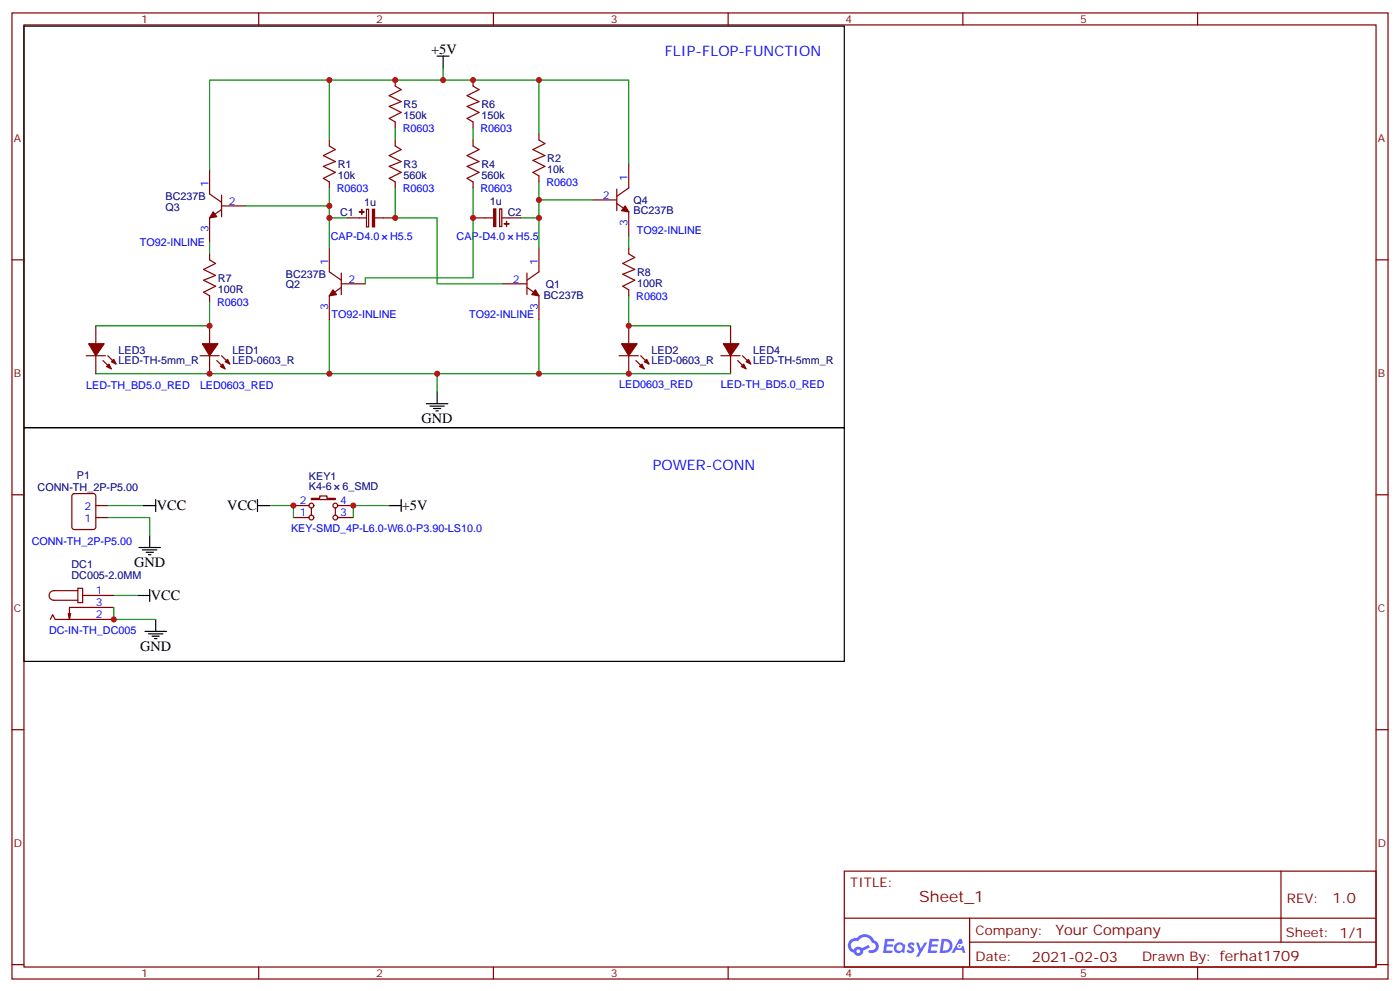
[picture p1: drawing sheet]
<svg xmlns="http://www.w3.org/2000/svg" width="412mm" height="292mm" viewBox="0 0 412 292" stroke-linecap="round" stroke-linejoin="round" font-family="sans-serif">
<g fill="none" stroke="#870000" stroke-width=".35">
<path d="M3.5 3.8h405.4v284.3h-405.4zM7.1 7.3h398.2v277.3h-398.2zM76.2 3.8v3.5M145.3 3.8v3.5M214.5 3.8v3.5M283.6 3.8v3.5M352.8 3.8v3.5M3.5 76.5h3.6M405.3 76.5h3.6M3.5 145.6h3.6M405.3 145.6h3.6M3.5 214.8h3.6"/>
<path d="M405.3 214.8h3.6M248.7 256.4h156.6v28.2h-156.6zM377.3 256.4v20.9M248.7 270.2h156.5M285.6 277.3h119.6M285.6 270.2v14.2M3.5 283.9h3.6M76.2 284.6v3.5M145.3 284.6v3.5M214.5 284.6v3.5M283.6 284.6v3.5M352.8 284.6v3.5"/>
<path d="M405.3 283.9h3.6"/>
</g>
<g fill="#5487ff">
<path d="M267.7 277.6a1.22 1.22 0 0 1 1.7 .2l-.4 .6a.47 .47 0 0 0-.3-.4 .47 .47 0 0 0-.5 .2l.1 .2a1.14 1.14 0 0 1 .8 1.8 1.14 1.14 0 0 1-1.9 0l-.2-.2 .5-.6 .7 .5a.29 .29 0 0 0 .3-.3 .29 .29 0 0 0-.2-.3 1.04 1.04 0 0 1-.6-1.7z"/>
<path d="M260.7 276.3h2.4l.3 .2-.2 .5-1.8 .1-.1 .8h1.5l.3 .4-.3 .4h-1.6l-.2 1.1h1.7l.2 .3-.2 .3-2.6 .1z"/>
<path d="M273.8 276.3h2.4l.3 .2-.1 .5-1.8 .1-.2 .8h1.6l.3 .4-.4 .4h-1.6l-.1 1.1h1.7l.2 .3-.2 .3-2.6 .1z"/>
<path d="M282.6 276.3h.7l.3 1.3-.6 .3a.69 .69 0 0 0-1 .3 .69 .69 0 0 0 .4 .9 .69 .69 0 0 0 .9-.6l.5-.2 .6 2.2h-.8l-.2-.9h-1.8l-.5 .9h-.8z"/>
<path d="M269.8 277.4h.8l.6 1.8 1.1-1.8h.9l-2.6 4.2h-.8l.9-1.5z"/>
<path d="M277.4 276.3l-.6 4.2h1.3a2.11 2.11 0 0 0 2.5-2.1 2.11 2.11 0 0 0-2.5-2.1zM278.1 277.1a1.39 1.39 0 0 1 1.7 1.4 1.39 1.39 0 0 1-1.8 1.3h-.3z"/>
<path d="M263.7 277.9a1.54 1.54 0 0 0-.1 2.2 1.54 1.54 0 0 0 2.2 .1l.6 .3 .3-2.3-.2-.3h-.4a1.49 1.49 0 0 0-2.4 0zM264 278.9a.94 .94 0 0 1 1.8 0 .94 .94 0 0 1-1.8 0z"/>
<path d="M250.4 276.7a2.18 2.18 0 0 0 1.1 3.7 1.44 1.44 0 0 0 1.6 .9 1.44 1.44 0 0 0 1.2-1.4l2-1.1-.5-.7-1.9 1a1.47 1.47 0 0 0-2.4 .4 1.39 1.39 0 0 1-.7-1.9 1.39 1.39 0 0 1 2-.5 2.12 2.12 0 0 1 2.2-1.3 2.12 2.12 0 0 1 1.9 1.7 1.14 1.14 0 0 1 1.1 1.4 1.14 1.14 0 0 1-1.7 .7 .43 .43 0 0 0-.5 .4 .43 .43 0 0 0 .4 .5 1.98 1.98 0 0 0 2.5-1.2 1.98 1.98 0 0 0-1.2-2.6 3.1 3.1 0 0 0-5.3-.6l-.9 .1zM252.3 280a.55 .55 0 0 1 1.1 0 .55 .55 0 0 1-1.1 0z"/>
<circle cx="282.6" cy="278.4" r=".26"/>
</g>
<g fill="#870000" stroke="#870000" stroke-width=".35">
<path d="M157.7 85.3l1 1.8-2.1-.4z"/>
<path d="M98.1 85.3l1 1.4-2.1 .4z"/>
<path d="M62.8 62.4l1.1 1.4-2.2 .3z"/>
<path d="M184.1 60.6l1.1 1.8-2.1-.4z"/>
<path d="M109.7 61.6h.6v5.2h-.6z"/>
<path d="M106.5 61.7l.1 1.4z"/>
<path d="M105.8 62.4h1.4z"/>
<path d="M145.4 61.5h.6v5.2h-.6z"/>
<path d="M149.2 65.2v1.4z"/>
<path d="M148.5 65.9h1.4z"/>
<path d="M59.6 101.2h4.6l-2.5 3.5z"/>
<path d="M58.9 104.7h5.7z"/>
<path d="M65.3 104.7l1.4 1.4z"/>
<path d="M63.9 106.1l1.4 1.4z"/>
<path d="M66.3 106.5l.7-.7 .7 1.4z"/>
<path d="M64.9 107.9l.7-.7 .7 1.4z"/>
<path d="M183.1 101.2h4.6l-2.5 3.5z"/>
<path d="M182.4 104.7h5.6z"/>
<path d="M188.7 104.7l1.4 1.4z"/>
<path d="M187.3 106.1l1.4 1.4z"/>
<path d="M189.8 106.5l.7-.7 .7 1.4z"/>
<path d="M188.4 107.9l.7-.7 .7 1.4z"/>
<path d="M26.1 101.2h4.6l-2.5 3.5z"/>
<path d="M25.4 104.7h5.6z"/>
<path d="M31.7 104.7l1.5 1.4z"/>
<path d="M30.3 106.1l1.4 1.4z"/>
<path d="M32.8 106.5l.7-.7 .7 1.4z"/>
<path d="M31.4 107.9l.7-.7 .7 1.4z"/>
<path d="M213.1 101.2h4.6l-2.5 3.5z"/>
<path d="M212.4 104.7h5.6z"/>
<path d="M218.7 104.7l1.4 1.4z"/>
<path d="M217.3 106.1l1.4 1.4z"/>
<path d="M219.8 106.5l.7-.7 .7 1.4z"/>
<path d="M218.4 107.9l.7-.7 .7 1.4z"/>
</g>
<g fill="none" stroke="#870000" stroke-width=".35">
<path d="M116.4 23.6v1.7l1.8 1.1-3.5 1.8 3.5 1.7-3.5 1.4 3.5 1.8-3.5 1.8 1.7 1v1.8M139.3 23.6v1.7l1.8 1.1-3.5 1.8 3.5 1.7-3.5 1.4 3.5 1.8-3.5 1.8 1.7 1v1.8M158.7 39.4v1.8l1.8 1.1-3.5 1.7 3.5 1.8-3.5 1.4 3.5 1.8-3.5 1.7 1.7 1.1v1.8M61.7 50v7.1l3.6 2.4M65.3 57.4v6.4M97 41.2v1.8l1.8 1-3.6 1.8 3.6 1.8-3.6 1.4 3.6 1.7-3.6 1.8 1.8 1.1v1.7M116.4 41.2v1.8l1.8 1-3.5 1.8 3.5 1.8-3.5 1.4 3.5 1.7-3.5 1.8 1.7 1.1v1.7M139.3 41.2v1.8l1.8 1-3.5 1.8 3.5 1.8-3.5 1.4 3.5 1.7-3.5 1.8 1.7 1.1v1.7M174.6 58.8h7.1M181.7 59.9l3.5 2.5v7M181.7 55.7v6.3M185.2 48.3v7l-3.5 2.5"/>
<path d="M61.7 74.7v1.8l1.8 1-3.5 1.8 3.5 1.8-3.5 1.4 3.5 1.7-3.5 1.8 1.7 1.1v1.7M65.3 61.7l-3.6 2.4v7.1M65.3 60.6h7M97 73v7l3.5 2.5M102.3 64.1h5.6M107.9 61.6h.7v5.2h-.7zM110.4 64.1h6M139.3 64.1h6M147.2 61.5h.6v5.2h-.6zM147.8 64.1h5.7M158.7 73v7l-3.5 2.5M185.2 73v1.7l1.8 1.1-3.6 1.7 3.6 1.8-3.6 1.4 3.6 1.8-3.6 1.7 1.8 1.1v1.8"/>
<path d="M28.2 95.9v5.3M61.7 95.9v5.3M100.5 83.5h7.1M100.5 84.6l-3.5 2.5v7M100.5 80.4v6.3M148.2 83.5h7M155.2 84.6l3.5 2.5v7M155.2 80.4v6.3M185.2 95.9v5.3M215.2 95.9v5.3M28.2 104.7v5.3M61.7 104.7v5.3"/>
<path d="M185.2 104.7v5.3M215.2 104.7v5.3M21.4 145.5l.5-.2h5.6l.7 .4v9.5l-.4 .6-5.9 .1-.7-.5v-9.4zM28.2 152.3h3.5M28.2 148.8h3.5M86.4 152.3h4.6M86.4 148.8h4.6M91.7 146.7h2.5v-.7h2.1v.7h2.5v.3h-7.1zM91.7 149.5v2.1M98.8 149.5v2.1M99.5 152.3h4.6M99.5 148.8h4.6"/>
<path d="M22.9 173.1h1.4v4.3h-1.4zM22.9 173.8h-7a1.41 1.41 0 0 0-1.4 1.5 1.41 1.41 0 0 0 1.4 1.4h7M24.3 175.3h9.2M33.5 178.8h-13v3.5l-.4-1.7M14.8 182.3l.7-1.4 .7 1.4h17.3M20.8 180.6l-.3 1.7"/>
<circle cx="91.7" cy="152.3" r=".71"/>
<circle cx="91.7" cy="148.8" r=".71"/>
<circle cx="98.8" cy="152.3" r=".71"/>
<circle cx="98.8" cy="148.8" r=".71"/>
</g>
<g fill="none" stroke="#008700" stroke-width=".35">
<path d="M97 23.6h-35.3v26.4M116.4 37.7v3.5M130.5 20v3.6M139.3 37.7v3.5M158.7 39.4v-15.8h-61.7v17.6M158.7 23.6h26.5v24.7M97 55.3v5.3M116.4 55.3v8.8h12.4v19.4h19.4M139.3 55.3v26.5h-31.7v1.7M158.7 53.6v5.2M174.6 58.8h-15.9v5.3M61.7 71.2v3.5"/>
<path d="M72.3 60.6h24.7v3.5M102.3 64.1h-5.3v8.9M153.5 64.1h5.2v8.9M185.2 69.4v3.6M61.7 88.8v7.1h-33.5M97 94.1v15.9M158.7 94.1v15.9M185.2 87.1v8.8h30M28.2 110h187M128.8 110v5.3M31.7 152.3h12.4v5.3M31.7 148.8h10.6"/>
<path d="M79.4 148.8h7v3.5M114.7 148.8h-10.6v3.5M33.5 178.8v3.5h12.4M33.5 175.3h7.1"/>
</g>
<g fill="none" stroke="#000" stroke-width=".35">
<path d="M7.1 7.7h241.6v118.2h-241.6zM128.8 16.5h3.5M130.5 16.5v3.5M125.6 118.8h6.3M126.6 119.5h4.3M128.8 115.3v3.5M7.1 125.9h241.6v68.8h-241.6zM127.7 120.2h2.1M128.4 120.9h.7M42.3 148.8h3.6M44.1 157.6v3.5M45.9 147v3.6"/>
<path d="M75.8 148.8h3.6M75.8 147v3.6M114.7 148.8h3.5M118.2 147v3.6M40.6 175.3h3.5M40.9 161.1h6.4M42 161.9h4.2M43 162.6h2.2M43.7 163.3h.7M44.1 173.5v3.5M42.7 185.8h6.3M43.7 186.5h4.3"/>
<path d="M44.8 187.3h2.1M45.5 188h.7M45.9 182.3v3.5"/>
</g>
<g fill="#c00">
<circle cx="158.8" cy="64.1" r=".88"/>
<circle cx="97" cy="64.1" r=".88"/>
<circle cx="158.8" cy="58.8" r=".88"/>
<circle cx="97" cy="60.6" r=".88"/>
<circle cx="116.4" cy="64.1" r=".88"/>
<circle cx="139.3" cy="64.1" r=".88"/>
<circle cx="116.4" cy="23.6" r=".88"/>
<circle cx="139.3" cy="23.6" r=".88"/>
<circle cx="97" cy="23.6" r=".88"/>
<circle cx="158.8" cy="23.6" r=".88"/>
<circle cx="61.7" cy="95.9" r=".88"/>
<circle cx="185.2" cy="95.9" r=".88"/>
<circle cx="185.2" cy="110" r=".88"/>
<circle cx="158.8" cy="110" r=".88"/>
<circle cx="97" cy="110" r=".88"/>
<circle cx="128.8" cy="110" r=".88"/>
<circle cx="130.5" cy="23.6" r=".88"/>
<circle cx="104.1" cy="148.8" r=".88"/>
<circle cx="86.4" cy="148.8" r=".88"/>
<circle cx="33.5" cy="182.3" r=".88"/>
<circle cx="61.7" cy="110" r=".88"/>
</g>
<text font-size="4.6" fill="#800" x="270.8" y="265.4">Sheet_1</text>
<g font-size="4.2">
<text x="127" y="15.8">+5V</text>
<text x="124.2" y="124.5">GND</text>
<text x="46.2" y="150.2">VCC</text>
<text x="67" y="150.2">VCC</text>
<text x="118.4" y="150.2">+5V</text>
<text x="39.5" y="166.8">GND</text>
<text x="44.4" y="176.7">VCC</text>
<text x="41.3" y="191.5">GND</text>
</g>
<g font-size="4.2" fill="#00f">
<text x="195.8" y="16.5">FLIP-FLOP-FUNCTION</text>
<text x="192.3" y="138.2">POWER-CONN</text>
</g>
<g font-size="4.2" fill="#800">
<text x="392.5" y="265.7">1.0</text>
<text x="310.9" y="275.2">Your Company</text>
<text x="304" y="283">2021-02-03</text>
</g>
<g font-size="3.9" fill="#800">
<text x="250.5" y="261">TITLE:</text>
<text x="379.1" y="265.7">REV:</text>
<text x="287.4" y="275.2">Company:</text>
<text x="378.7" y="275.8">Sheet: 1/1</text>
<text x="287.4" y="282.9">Date:</text>
<text x="336.4" y="282.9">Drawn By: ferhat1709</text>
</g>
<g font-size="3.2" fill="#800">
<text x="41.6" y="6.8">1</text>
<text x="110.8" y="6.8">2</text>
<text x="179.9" y="6.8">3</text>
<text x="249.1" y="6.8">4</text>
<text x="318.2" y="6.8">5</text>
<text x="4.1" y="41.9">A</text>
<text x="405.9" y="41.9">A</text>
<text x="4.1" y="111.1">B</text>
<text x="405.9" y="111.1">B</text>
<text x="4.1" y="180.2">C</text>
<text x="405.9" y="180.2">C</text>
<text x="4.1" y="249.3">D</text>
<text x="405.9" y="249.3">D</text>
<text x="41.6" y="287.6">1</text>
<text x="110.8" y="287.6">2</text>
<text x="179.9" y="287.6">3</text>
<text x="249.1" y="287.6">4</text>
<text x="318.2" y="287.6">5</text>
</g>
<g font-size="3.2" fill="#000080">
<text x="118.9" y="34.9">150k</text>
<text x="118.9" y="31.8">R5</text>
<text x="141.8" y="34.9">150k</text>
<text x="141.8" y="31.8">R6</text>
<text x="161.2" y="47.6">R2</text>
<text x="99.5" y="52.6">10k</text>
<text x="99.5" y="49.4">R1</text>
<text x="118.9" y="52.6">560k</text>
<text x="118.9" y="49.4">R3</text>
<text x="141.8" y="52.6">560k</text>
<text x="141.8" y="49.4">R4</text>
<text x="161.2" y="50.8">10k</text>
<text x="48.8" y="58.8">BC237B</text>
<text x="186.6" y="59.9">Q4</text>
<text x="48.8" y="62">Q3</text>
<text x="100.2" y="63.5">C1</text>
<text x="107.3" y="60.5">1u</text>
<text x="144.3" y="60.4">1u</text>
<text x="149.6" y="63.5">C2</text>
<text x="186.6" y="63.1">BC237B</text>
<text x="64.2" y="82.9">R7</text>
<text x="84.2" y="81.7">BC237B</text>
<text x="187.7" y="81.2">R8</text>
<text x="64.2" y="86.1">100R</text>
<text x="84.2" y="84.8">Q2</text>
<text x="160.2" y="88">BC237B</text>
<text x="160.8" y="84.8">Q1</text>
<text x="187.7" y="84.3">100R</text>
<text x="34.9" y="107.3">LED-TH-5mm_R</text>
<text x="34.9" y="104.1">LED3</text>
<text x="68.4" y="107.3">LED-0603_R</text>
<text x="68.4" y="104.1">LED1</text>
<text x="191.9" y="107.3">LED-0603_R</text>
<text x="191.9" y="104.1">LED2</text>
<text x="221.9" y="107.3">LED-TH-5mm_R</text>
<text x="221.9" y="104.1">LED4</text>
<text x="22.7" y="141.1">P1</text>
<text x="91" y="141.1">KEY1</text>
<text x="11.1" y="144.6">CONN-TH_2P-P5.00</text>
<text x="91" y="144.1">K4-6</text>
<text x="100.9" y="144.1">6_SMD</text>
<text x="21" y="167.3">DC1</text>
<text x="21" y="170.5">DC005-2.0MM</text>
</g>
<g font-size="3.2" fill="#00f">
<text x="118.6" y="38.8">R0603</text>
<text x="141.6" y="38.8">R0603</text>
<text x="184.9" y="53.2" transform="rotate(-90 184.9 53.2)">1</text>
<text x="61.4" y="55" transform="rotate(-90 61.4 55)">1</text>
<text x="99.2" y="56.5">R0603</text>
<text x="118.6" y="56.5">R0603</text>
<text x="141.6" y="56.5">R0603</text>
<text x="161" y="54.7">R0603</text>
<text x="177.5" y="58.5">2</text>
<text x="67.4" y="60.3">2</text>
<text x="61.4" y="68.3" transform="rotate(-90 61.4 68.3)">3</text>
<text x="97.5" y="70.6">CAP-D4.0</text>
<text x="114.9" y="70.6">H5.5</text>
<text x="134.5" y="70.6">CAP-D4.0</text>
<text x="152" y="70.6">H5.5</text>
<text x="184.9" y="66.5" transform="rotate(-90 184.9 66.5)">3</text>
<text x="187.6" y="68.8">TO92-INLINE</text>
<text x="41.2" y="72.3">TO92-INLINE</text>
<text x="96.7" y="77.9" transform="rotate(-90 96.7 77.9)">1</text>
<text x="158.4" y="77.9" transform="rotate(-90 158.4 77.9)">1</text>
<text x="102.7" y="83.2">2</text>
<text x="151.1" y="83.2">2</text>
<text x="63.9" y="90">R0603</text>
<text x="187.4" y="88.2">R0603</text>
<text x="96.7" y="91.2" transform="rotate(-90 96.7 91.2)">3</text>
<text x="97.7" y="93.5">TO92-INLINE</text>
<text x="138.2" y="93.5">TO92-INLINE</text>
<text x="158.4" y="91.2" transform="rotate(-90 158.4 91.2)">3</text>
<text x="25.4" y="114.4">LED-TH_BD5.0_RED</text>
<text x="58.9" y="114.4">LED0603_RED</text>
<text x="182.4" y="114.2">LED0603_RED</text>
<text x="212.4" y="114.2">LED-TH_BD5.0_RED</text>
<text x="88.3" y="148.4">2</text>
<text x="100.2" y="148.4">4</text>
<text x="24.9" y="153.7">1</text>
<text x="24.9" y="150.2">2</text>
<text x="88.3" y="152">1</text>
<text x="100.2" y="152">3</text>
<text x="9.3" y="160.4">CONN-TH_2P-P5.00</text>
<text x="85.7" y="156.6">KEY-SMD_4P-L6.0-W6.0-P3.90-LS10.0</text>
<text x="28.2" y="178.4">3</text>
<text x="28.2" y="174.9">1</text>
<text x="28.2" y="182">2</text>
<text x="14.5" y="186.5">DC-IN-TH_DC005</text>
</g>
</svg>
